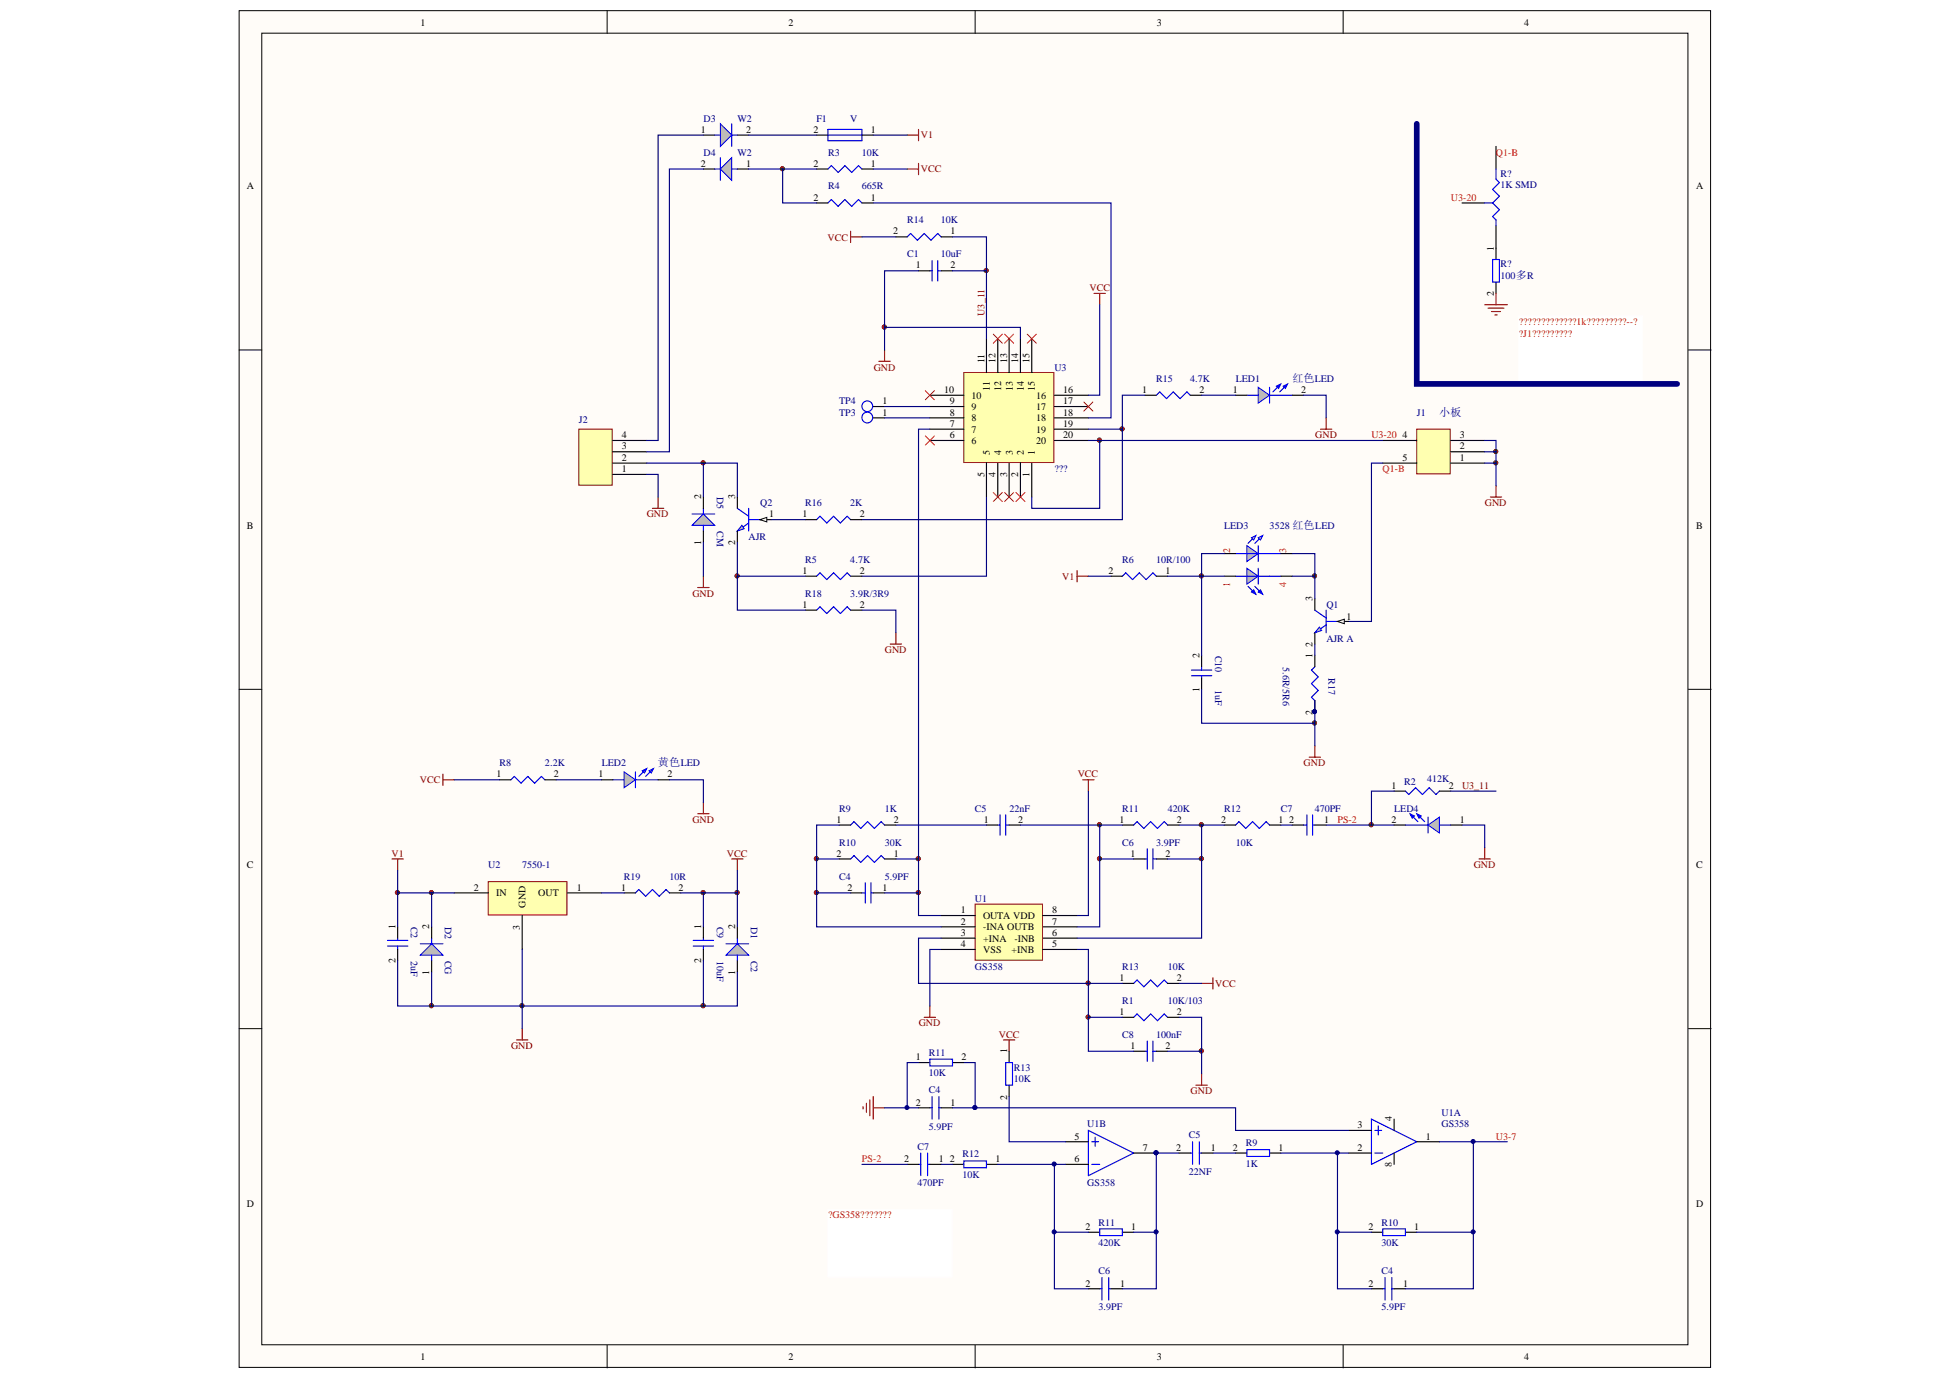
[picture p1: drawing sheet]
<svg xmlns="http://www.w3.org/2000/svg" width="297mm" height="210mm" viewBox="0 0 297 210" stroke-linecap="round" stroke-linejoin="round" font-family="sans-serif">
<g fill="#fffcf8" stroke="#000" stroke-width=".15">
<path d="M36.4 1.6h223.8v206.4h-223.8z"/>
<path d="M39.8 5h216.9v199.5h-216.9z"/>
</g>
<path d="M92.3 1.6v3.5M148.3 1.6v3.5M204.3 1.6v3.5M36.4 53.2h3.4M256.8 53.2h3.5M36.4 104.8h3.4M256.8 104.8h3.5M36.4 156.5h3.4M256.8 156.5h3.5M92.3 204.6v3.5M148.3 204.6v3.5M204.3 204.6v3.5" fill="none" stroke="#000" stroke-width=".15"/>
<g fill="#000080" stroke="#000080" stroke-width=".15">
<circle cx="60.4" cy="135.8" r=".31"/>
<circle cx="65.6" cy="153" r=".31"/>
<circle cx="65.6" cy="135.8" r=".31"/>
<circle cx="79.4" cy="153" r=".31"/>
<circle cx="106.9" cy="153" r=".31"/>
<circle cx="106.9" cy="135.8" r=".31"/>
<circle cx="106.9" cy="70.4" r=".3"/>
<circle cx="112.1" cy="135.8" r=".31"/>
<circle cx="112.1" cy="87.6" r=".3"/>
<circle cx="119" cy="25.7" r=".3"/>
<circle cx="124.2" cy="135.8" r=".31"/>
<circle cx="124.2" cy="130.6" r=".31"/>
<circle cx="134.5" cy="49.7" r=".31"/>
<circle cx="139.7" cy="135.8" r=".31"/>
<circle cx="139.7" cy="130.6" r=".31"/>
<circle cx="150" cy="41.1" r=".3"/>
<circle cx="165.5" cy="154.7" r=".3"/>
<circle cx="165.5" cy="149.5" r=".3"/>
<circle cx="167.2" cy="130.6" r=".31"/>
<circle cx="167.2" cy="125.4" r=".31"/>
<circle cx="167.2" cy="66.9" r=".31"/>
<circle cx="170.7" cy="65.2" r=".3"/>
<circle cx="182.7" cy="159.8" r=".31"/>
<circle cx="182.7" cy="130.6" r=".31"/>
<circle cx="182.7" cy="125.4" r=".31"/>
<circle cx="182.7" cy="87.6" r=".3"/>
<circle cx="199.9" cy="110" r=".3"/>
<circle cx="199.9" cy="87.6" r=".3"/>
<circle cx="208.5" cy="125.4" r=".31"/>
<circle cx="227.5" cy="70.4" r=".3"/>
<circle cx="227.5" cy="68.7" r=".3"/>
</g>
<g fill="#800000" stroke="#800000" stroke-width=".15">
<circle cx="134.5" cy="49.7" r=".31"/>
<circle cx="170.7" cy="65.2" r=".3"/>
<circle cx="227.5" cy="68.7" r=".3"/>
<circle cx="227.5" cy="70.4" r=".3"/>
<circle cx="165.5" cy="149.5" r=".3"/>
<circle cx="139.7" cy="130.6" r=".31"/>
<circle cx="139.7" cy="135.8" r=".31"/>
<circle cx="124.2" cy="130.6" r=".31"/>
<circle cx="124.2" cy="135.8" r=".31"/>
<circle cx="182.7" cy="130.6" r=".31"/>
<circle cx="182.7" cy="125.4" r=".31"/>
<circle cx="165.5" cy="154.7" r=".3"/>
<circle cx="182.7" cy="159.8" r=".31"/>
<circle cx="150" cy="41.1" r=".3"/>
<circle cx="79.4" cy="153" r=".31"/>
<circle cx="65.6" cy="153" r=".31"/>
<circle cx="106.9" cy="70.4" r=".3"/>
<circle cx="112.1" cy="87.6" r=".3"/>
<circle cx="167.2" cy="66.9" r=".31"/>
<circle cx="199.9" cy="110" r=".3"/>
<circle cx="199.9" cy="87.6" r=".3"/>
<circle cx="182.7" cy="87.6" r=".3"/>
<circle cx="119" cy="25.7" r=".3"/>
<circle cx="106.9" cy="153" r=".31"/>
<circle cx="208.5" cy="125.4" r=".31"/>
</g>
<path d="M138 36l.5-.5 1 1 1.1-1 1 1 1-1 .5 .5M200 92.8l1.7 1.2M201.7 95l-1.7 1.2M201.7 92.8v3.4M201.7 94.5h1.7" fill="none" stroke="#00f" stroke-width=".17"/>
<path d="M136.3 36h1.7M143.1 36h1.8" fill="none" stroke="#000" stroke-width=".17"/>
<path d="M200.7 95.4l.3 .5-1 .3z" fill="#c0c0c0"/>
<path d="M200.7 95.4l.3 .5-1 .3z" fill="none" stroke="#00f" stroke-width=".15"/>
<path d="M203.4 94.5h1.7" fill="none" stroke="#000" stroke-width=".17"/>
<path d="M203.4 94.5l1.1-.3v.7z" fill="#fffcf8"/>
<path d="M203.4 94.5l1.1-.3v.7z" fill="none" stroke="#000" stroke-width=".15"/>
<path d="M200 91.1v1.7M200 96.2v1.8M150 125.5h1.8M153.5 125.5h1.7" fill="none" stroke="#000" stroke-width=".17"/>
<path d="M151.8 125.5h.3M152.1 123.9v3.1M153 125.5h.5M153 123.9v3.1" fill="none" stroke="#00f" stroke-width=".17"/>
<path d="M109.6 25.7l1.7-1.7v3.4z" fill="#c0c0c0"/>
<path d="M109.6 25.7l1.7-1.7v3.4z" fill="none" stroke="#00f" stroke-width=".15"/>
<path d="M108.7 25.7h.9M109.6 24v3.4M111.3 25.7h.8" fill="none" stroke="#00f" stroke-width=".17"/>
<path d="M107 25.7h1.7M112.1 25.7h1.8" fill="none" stroke="#000" stroke-width=".17"/>
<path d="M105.3 79.9l1.7-1.7 1.7 1.7z" fill="#c0c0c0"/>
<path d="M105.3 79.9l1.7-1.7 1.7 1.7z" fill="none" stroke="#00f" stroke-width=".15"/>
<g fill="none" stroke="#00f" stroke-width=".17">
<path d="M105.3 78.2h3.4M107 77.3v.9M107 79.9v.9M124.2 79l.5-.5 1.1 1.1 1-1.1 1 1.1 1.1-1.1 .5 .5M181.2 101.9h3.1M181.2 102.8h3.1M182.8 101.4v.5M182.8 102.8v.3M129.4 130.7l.5-.6 1 1.1 1.1-1.1 1 1.1 1-1.1 .5 .6M58.9 143.9h3.1M58.9 143h3.1M60.5 142.7v.3"/>
<path d="M60.5 143.9v.5"/>
</g>
<path d="M107 75.6v1.7M122.5 79h1.7M129.4 79h1.7M107 80.8v1.7M182.8 99.7v1.7M182.8 103.1v1.7M127.6 130.7h1.8M134.5 130.7h1.8M60.5 141v1.7M60.5 144.4v1.7" fill="none" stroke="#000" stroke-width=".17"/>
<path d="M74.3 134.1h11.9v5.1h-11.9z" fill="#ffffb0" stroke="#800000" stroke-width=".15"/>
<path d="M124.2 30.9h1.7M131.1 30.9h1.7M69.1 135.8h5.2M79.4 139.3v5.1M86.3 135.8h5.2M170.7 125.5h1.7M177.6 125.5h1.7" fill="none" stroke="#000" stroke-width=".17"/>
<path d="M125.9 30.9l.5-.5 1.1 1 1-1 1 1 1.1-1 .5 .5M172.4 125.5l.5-.5 1.1 1 1-1 1 1 1.1-1 .5 .5" fill="none" stroke="#00f" stroke-width=".17"/>
<path d="M189.6 83l1.8 1.2-1.8 1.2z" fill="#c0c0c0"/>
<path d="M189.6 83l1.8 1.2-1.8 1.2z" fill="none" stroke="#00f" stroke-width=".15"/>
<path d="M190.9 81.6l-1.1 1.1M191.4 83v2.4M191.9 81.6l-1 1.1" fill="none" stroke="#00f" stroke-width=".17"/>
<path d="M191.4 81.8l.7-.4-.4 .7z" fill="#c0c0c0"/>
<path d="M191.4 81.8l.7-.4-.4 .7z" fill="none" stroke="#00f" stroke-width=".15"/>
<path d="M190.3 81.8l.7-.4-.3 .7z" fill="#c0c0c0"/>
<path d="M190.3 81.8l.7-.4-.3 .7z" fill="none" stroke="#00f" stroke-width=".15"/>
<path d="M189.6 86.4l1.8 1.2-1.8 1.2z" fill="#c0c0c0"/>
<path d="M189.6 86.4l1.8 1.2-1.8 1.2z" fill="none" stroke="#00f" stroke-width=".15"/>
<path d="M191.4 90.1l.3-.4 .4 .7z" fill="#c0c0c0"/>
<path d="M191.4 90.1l.3-.4 .4 .7z" fill="none" stroke="#00f" stroke-width=".15"/>
<path d="M190.3 90.1l.4-.4 .3 .7z" fill="#c0c0c0"/>
<path d="M190.3 90.1l.4-.4 .3 .7z" fill="none" stroke="#00f" stroke-width=".15"/>
<path d="M187.9 84.2h6.9M187.9 87.6h6.9M189.8 89.2l1.1 1M190.9 89.2l1 1M191.4 86.4v2.4M77.7 118.6l.5-.5 1.1 1 1-1 1 1 1.1-1 .5 .5" fill="none" stroke="#00f" stroke-width=".17"/>
<path d="M186.2 87.6h1.7M186.2 84.2h1.7M194.8 87.6h1.7M194.8 84.2h1.7M76 118.6h1.7M82.9 118.6h1.7" fill="none" stroke="#000" stroke-width=".17"/>
<path d="M88 65.3h5.1v8.5h-5.1z" fill="#ffffb0" stroke="#800000" stroke-width=".15"/>
<path d="M93.2 72.2h5.2M93.2 70.4h5.2M93.2 68.7h5.2M93.2 67h5.2M186.2 125.5h1.7M193.1 125.5h1.7M196.5 125.5h1.8M200 125.5h1.7" fill="none" stroke="#000" stroke-width=".17"/>
<path d="M187.9 125.5l.5-.5 1.1 1 1-1 1 1 1.1-1 .5 .5M198.3 125.5h.5M198.8 123.9v3.1M199.6 125.5h.4M199.6 123.9v3.1" fill="none" stroke="#00f" stroke-width=".17"/>
<path d="M215.5 65.3h5.1v6.8h-5.1z" fill="#ffffb0" stroke="#800000" stroke-width=".15"/>
<path d="M210.3 70.4h5.2M210.3 67h5.2M220.6 70.4h5.2M220.6 68.7h5.2M220.6 67h5.2" fill="none" stroke="#000" stroke-width=".17"/>
<path d="M93.2 118.6h1.7M96.6 117.4v2.4M96.6 118.6h3.5" fill="none" stroke="#00f" stroke-width=".17"/>
<path d="M94.9 117.4l1.7 1.2-1.7 1.2z" fill="#c0c0c0"/>
<path d="M94.9 117.4l1.7 1.2-1.7 1.2z" fill="none" stroke="#00f" stroke-width=".15"/>
<path d="M98.7 117.2l.7-.3-.3 .7z" fill="#c0c0c0"/>
<path d="M98.7 117.2l.7-.3-.3 .7z" fill="none" stroke="#00f" stroke-width=".15"/>
<path d="M97.7 117.2l.7-.3-.4 .7z" fill="#c0c0c0"/>
<path d="M97.7 117.2l.7-.3-.4 .7z" fill="none" stroke="#00f" stroke-width=".15"/>
<path d="M112.1 77.3l1.8 1.2M113.9 79.6l-1.8 1.2M113.9 77.3v3.5M113.9 79h1.7M98.2 117.1l-1 1M99.2 117.1l-1 1M96.6 135.8l.6-.5 1 1 1-1 1.1 1 1-1 .5 .5" fill="none" stroke="#00f" stroke-width=".17"/>
<path d="M91.5 118.6h1.7M100.1 118.6h1.7M94.9 135.8h1.7M101.8 135.8h1.7" fill="none" stroke="#000" stroke-width=".17"/>
<path d="M112.8 79.9l.4 .5-1.1 .4z" fill="#c0c0c0"/>
<path d="M112.8 79.9l.4 .5-1.1 .4z" fill="none" stroke="#00f" stroke-width=".15"/>
<path d="M115.6 79h1.7" fill="none" stroke="#000" stroke-width=".17"/>
<path d="M115.6 79l1-.3v.7z" fill="#fffcf8"/>
<path d="M115.6 79l1-.3v.7z" fill="none" stroke="#000" stroke-width=".15"/>
<g fill="none" stroke="#000" stroke-width=".17">
<path d="M139.7 41.2h1.7M143.1 41.2h1.8M112.1 75.6v1.7M112.1 80.8v1.7M122.5 92.8h1.7M129.4 92.8h1.7M172.4 130.7h1.7M175.9 130.7h1.7M212 120.3h1.8M218.9 120.3h1.7M107 141v1.7M107 144.4v1.7"/>
<path d="M170.7 149.6h1.7M177.6 149.6h1.7"/>
</g>
<g fill="none" stroke="#00f" stroke-width=".17">
<path d="M141.8 39.6v3.1M142.6 39.6v3.1M141.4 41.2h.4M142.6 41.2h.5M124.2 92.8l.5-.5 1.1 1 1-1 1 1 1.1-1 .5 .5M174.1 130.7h.4M174.5 129.1v3.1M175.4 130.7h.5M175.4 129.1v3.1M213.8 120.3l.5 .5 1-1 1 1 1.1-1 1 1 .5-.5M105.4 143.9h3.1M105.4 143h3.1"/>
<path d="M107 142.7v.3M107 143.9v.5M172.4 149.6l.5-.5 1.1 1 1-1 1 1 1.1-1 .5 .5"/>
</g>
<path d="M63.9 145.3l1.7-1.7 1.8 1.7z" fill="#c0c0c0"/>
<path d="M63.9 145.3l1.7-1.7 1.8 1.7z" fill="none" stroke="#00f" stroke-width=".15"/>
<g fill="none" stroke="#00f" stroke-width=".17">
<path d="M125.9 19.7h5.2v1.7h-5.2zM125.9 20.5h5.2M131.1 135.8h.5M131.6 134.3v3.1M132.5 135.8h.3M132.5 134.3v3.1M63.9 143.6h3.5M65.6 142.7v.9M65.6 145.3v.8"/>
<circle cx="131.9" cy="61.8" r=".82"/>
</g>
<path d="M124.2 20.5h1.7M131.1 20.5h1.7M132.8 61.8h1.7M129.4 135.8h1.7M132.8 135.8h1.7M65.6 141v1.7M65.6 146.1v1.8" fill="none" stroke="#000" stroke-width=".17"/>
<path d="M110.4 145.3l1.7-1.7 1.8 1.7z" fill="#c0c0c0"/>
<path d="M110.4 145.3l1.7-1.7 1.8 1.7z" fill="none" stroke="#00f" stroke-width=".15"/>
<g fill="none" stroke="#00f" stroke-width=".17">
<path d="M193.1 58.9v2.4M189.6 60.1h1.8M193.1 60.1h3.4M124.2 87.6l.5-.5 1.1 1.1 1-1.1 1 1.1 1.1-1.1 .5 .5M170.7 87.6l.5-.5 1.1 1.1 1-1.1 1 1.1 1.1-1.1 .5 .5M129.4 125.5l.5-.5 1 1 1.1-1 1 1 1-1 .5 .5M110.4 143.6h3.5M112.1 142.7v.9M112.1 145.3v.8M174.1 159.9h.4M174.5 158.4v3M175.4 159.9h.5"/>
<path d="M175.4 158.4v3"/>
<circle cx="131.9" cy="63.5" r=".82"/>
</g>
<path d="M132.8 63.6h1.7M122.5 87.6h1.7M129.4 87.6h1.7M169 87.6h1.7M175.9 87.6h1.7M127.6 125.5h1.8M134.5 125.5h1.8M112.1 141v1.7M112.1 146.1v1.8M172.4 159.9h1.7M175.9 159.9h1.7" fill="none" stroke="#000" stroke-width=".17"/>
<path d="M191.4 58.9l1.7 1.2-1.7 1.2z" fill="#c0c0c0"/>
<path d="M191.4 58.9l1.7 1.2-1.7 1.2z" fill="none" stroke="#00f" stroke-width=".15"/>
<path d="M195.2 58.7l.6-.3-.3 .7z" fill="#c0c0c0"/>
<path d="M195.2 58.7l.6-.3-.3 .7z" fill="none" stroke="#00f" stroke-width=".15"/>
<path d="M194.1 58.7l.7-.3-.3 .7z" fill="#c0c0c0"/>
<path d="M194.1 58.7l.7-.3-.3 .7z" fill="none" stroke="#00f" stroke-width=".15"/>
<path d="M194.6 58.6l-1 1M195.7 58.6l-1.1 1" fill="none" stroke="#00f" stroke-width=".17"/>
<path d="M187.9 60.1h1.7M196.5 60.1h1.8" fill="none" stroke="#000" stroke-width=".17"/>
<path d="M109.6 18.8l1.7 1.7-1.7 1.8z" fill="#c0c0c0"/>
<path d="M109.6 18.8l1.7 1.7-1.7 1.8z" fill="none" stroke="#00f" stroke-width=".15"/>
<path d="M111.3 18.8v3.5M108.7 20.5h.9M111.3 20.5h.8M125.9 25.7l.5-.5 1.1 1 1-1 1 1 1.1-1 .5 .5M175.9 60.1l.5-.5 1 1 1.1-1 1 1 1-1 .5 .5M200 101.4l-.5 .5 1 1.1-1 1 1 1-1 1.1 .5 .5M213.8 125.5h3.4M217.2 124.3v2.4M218.9 125.5h1.7M172.4 154.7l.5-.5 1.1 1.1 1-1.1 1 1.1 1.1-1.1 .5 .5" fill="none" stroke="#00f" stroke-width=".17"/>
<path d="M107 20.5h1.7M112.1 20.5h1.8M124.2 25.7h1.7M131.1 25.7h1.7M174.1 60.1h1.8M181 60.1h1.8M200 99.7v1.7M200 106.6v1.7M170.7 154.7h1.7M177.6 154.7h1.7" fill="none" stroke="#000" stroke-width=".17"/>
<circle cx="199.9" cy="108.2" r=".31" fill="#000080" stroke="#000080" stroke-width=".15"/>
<path d="M217.2 125.5l1.7-1.2v2.4z" fill="#c0c0c0"/>
<path d="M217.2 125.5l1.7-1.2v2.4z" fill="none" stroke="#00f" stroke-width=".15"/>
<path d="M214.4 123.8l.7 .3-.3 .4z" fill="#c0c0c0"/>
<path d="M214.4 123.8l.7 .3-.3 .4z" fill="none" stroke="#00f" stroke-width=".15"/>
<path d="M215.5 123.8l.7 .3-.4 .4z" fill="#c0c0c0"/>
<path d="M215.5 123.8l.7 .3-.4 .4z" fill="none" stroke="#00f" stroke-width=".15"/>
<path d="M214.6 123.9l1.1 1.1M215.7 123.9l1 1.1" fill="none" stroke="#00f" stroke-width=".17"/>
<path d="M212 125.5h1.8M220.6 125.5h1.8" fill="none" stroke="#000" stroke-width=".17"/>
<g fill="none" stroke="#800000" stroke-width=".17">
<path d="M139.7 19.7v1.7M129.4 35.2v1.7M129.4 36h1.7M138 20.5h1.7M138 25.7h1.7M139.7 24.8v1.8M133.7 55h1.7M134.5 53.2v1.8M166.4 44.6h1.7M167.3 44.6v1.8M99.2 77.3h1.8M100.1 75.6v1.7"/>
<path d="M200.8 65.3h1.8M201.7 63.6v1.7M226.7 75.6h1.7M227.5 73.9v1.7M106.1 89.4h1.7M107 87.6v1.8M135.4 98h1.7M136.3 96.2v1.8M163.8 86.8v1.7M163.8 87.6h1.7M67.4 118.6h1.7M67.4 117.8v1.7"/>
<path d="M164.7 118.6h1.7M165.5 118.6v1.7M199.1 115.2h1.7M200 113.4v1.8M59.6 130.7h1.7M60.5 130.7v1.7M106.1 123.8h1.7M107 122.1v1.7M111.3 130.7h1.7M112.1 130.7v1.7M225 130.7h1.7M225.8 128.9v1.8"/>
<path d="M78.6 158.2h1.7M79.4 156.5v1.7M140.6 154.7h1.7M141.4 153v1.7M182.8 149.6h1.7M184.5 148.7v1.7M181.9 165.1h1.7M182.8 163.3v1.8"/>
</g>
<path d="M146.6 56.7h13.7v13.7h-13.7z" fill="#ffffb0" stroke="#800000" stroke-width=".15"/>
<g fill="none" stroke="#000" stroke-width=".17">
<path d="M150 51.5v5.2M151.8 51.5v5.2M153.5 51.5v5.2M155.2 51.5v5.2M156.9 51.5v5.2M141.4 67h5.2M141.4 65.3h5.2M141.4 63.6h5.2M141.4 61.8h5.2M141.4 60.1h5.2M150 70.4v5.2M151.8 70.4v5.2"/>
<path d="M153.5 70.4v5.2M155.2 70.4v5.2M156.9 70.4v5.2M160.4 67h5.1M160.4 65.3h5.1M160.4 63.6h5.1M160.4 61.8h5.1M160.4 60.1h5.1"/>
</g>
<g fill="none" stroke="#f00" stroke-width=".15">
<path d="M140.7 59.4l1.4 1.4M142.1 59.4l-1.4 1.4M151.1 50.8l1.3 1.4M152.4 50.8l-1.3 1.4M152.8 50.8l1.4 1.4M154.2 50.8l-1.4 1.4M156.2 50.8l1.4 1.4M157.6 50.8l-1.4 1.4M140.7 66.3l1.4 1.4M142.1 66.3l-1.4 1.4M151.1 74.9l1.3 1.4M152.4 74.9l-1.3 1.4"/>
<path d="M152.8 74.9l1.4 1.4M154.2 74.9l-1.4 1.4M154.5 74.9l1.4 1.4M155.9 74.9l-1.4 1.4M164.8 61.1l1.4 1.4M166.2 61.1l-1.4 1.4"/>
</g>
<g fill="#800000" stroke="#800000" stroke-width=".15">
<circle cx="60.4" cy="135.8" r=".31"/>
<circle cx="65.6" cy="135.8" r=".31"/>
<circle cx="106.9" cy="135.8" r=".31"/>
<circle cx="112.1" cy="135.8" r=".31"/>
</g>
<path d="M148.3 137.5h10.3v8.6h-10.3z" fill="#ffffb0" stroke="#800000" stroke-width=".15"/>
<g fill="none" stroke="#000" stroke-width=".17">
<path d="M222.4 30.9h3.4M227.5 22.3v3.4M227.5 34.3v5.2M227.5 42.9v1.7M143.1 139.3h5.2M158.6 139.3h5.2M143.1 141h5.2M143.1 142.7h5.2M143.1 144.4h5.2M153.5 159.9v1.7M158.6 141h5.2M158.6 142.7h5.2"/>
<path d="M158.6 144.4h5.2M138 177.1h1.7M139.7 168.5h1.7M139.7 161.6h1.7M141.4 177.1h1.7M143.1 168.5h1.8M144.9 177.1h1.7M144.9 161.6h1.7M150 177.1h1.8M153.5 165.1v1.7M162.1 173.7h3.4M162.1 177.1h3.4"/>
<path d="M172.4 175.4h3.5M179.3 175.4h1.7M182.8 175.4h1.7M187.9 175.4h1.7M193.1 175.4h1.7M205.1 175.4h3.5M205.1 171.9h3.5M212 170.2v1.7M212 175.4v1.7M215.5 173.7h3.4M165.5 187.4h1.8M165.5 196h1.8"/>
<path d="M169 196h1.7M170.7 187.4h1.7M208.6 187.4h1.7M208.6 196h1.7M212 196h1.8M213.8 187.4h1.7"/>
</g>
<g fill="#800000" stroke="#800000" stroke-width=".15">
<circle cx="167.2" cy="130.6" r=".31"/>
<circle cx="167.2" cy="125.4" r=".31"/>
</g>
<g fill="none" stroke="#00f" stroke-width=".17">
<path d="M225.8 30.9h1.2M227 39.5h1v3.4h-1zM227 30.9l1 1-1 1 .5 .6v.8M227.5 25.7v1.6l.5 .5-1 1 1 1-1 1.1M139.7 177.1h.3M140 175.4v3.4M141.1 177.1h.3M141.1 175.4v3.4M141.4 161.1h3.5v1h-3.5zM141.4 168.5h.4M141.8 166.8v3.4M142.8 166.8v3.4"/>
<path d="M142.8 168.5h.3M146.6 176.6h3.4v1h-3.4zM153 161.6h1v3.5h-1zM165.5 171.9l6.9 3.5-6.9 3.4zM166.1 177.1h1.2M166.1 173.7h1M166.6 173v1.4M181 175.4h.4M181.4 173.7v3.4M182.4 175.4h.4M182.4 173.7v3.4M189.6 174.9h3.5v1h-3.5z"/>
<path d="M208.6 170.2l6.9 3.5-6.9 3.4zM209.1 175.4h1.2M209.1 171.9h1M209.6 171.3v1.3M167.3 186.9h3.4v1h-3.4zM167.3 196h.3M167.6 194.3v3.4M168.6 194.3v3.4M168.6 196h.4M210.3 186.9h3.5v1h-3.5zM210.3 196h.4M210.7 194.3v3.4"/>
<path d="M211.7 196h.3M211.7 194.3v3.4"/>
</g>
<path d="M225.8 46.4h3.5M226.3 46.9h2.4M226.8 47.4h1.4M227.4 47.9h.3M227.5 44.6v1.8M152.6 158.2h1.7M153.5 158.2v1.7M131.3 168.3v.4M131.8 167.8v1.4M132.3 167.3v2.4M132.8 166.8v3.4M132.8 168.5h1.7" fill="none" stroke="#800000" stroke-width=".17"/>
<g fill="#fff" stroke="#fff" stroke-width=".15">
<path d="M231 48.1h18.8v10.2h-18.8z"/>
<path d="M125.9 184h18.9v10.2h-18.9z"/>
</g>
<g fill="#000080" stroke="#000080" stroke-width=".15">
<circle cx="175.8" cy="175.3" r=".3"/>
<circle cx="175.8" cy="187.4" r=".31"/>
<circle cx="148.3" cy="168.5" r=".3"/>
<circle cx="137.9" cy="168.5" r=".3"/>
<circle cx="160.3" cy="187.4" r=".31"/>
<circle cx="160.3" cy="177.1" r=".31"/>
<circle cx="203.4" cy="175.3" r=".3"/>
<circle cx="203.4" cy="187.4" r=".31"/>
<circle cx="224" cy="187.4" r=".31"/>
<circle cx="224" cy="173.6" r=".3"/>
</g>
<g fill="none" stroke="#000080" stroke-width=".17">
<path d="M107 25.7h-5.2v43h-3.4M107 20.5h-6.9v46.5h-1.7M113.9 20.5h10.3M113.9 25.7h10.3M119 25.7v5.2h5.2M131.1 36h5.2M132.8 30.9h36.2v32.7h-3.5M132.8 20.5h5.2M132.8 25.7h5.2M144.9 36h5.1v15.5M134.5 49.8h20.7v1.7M139.7 41.2h-5.2v12"/>
<path d="M144.9 41.2h5.1M167.3 46.4v13.7h-1.8M98.4 72.2h1.7v3.4M98.4 70.4h13.7v5.2M107 70.4v5.2M117.3 79h5.2M134.5 61.8h6.9M134.5 63.6h6.9M141.4 65.3h-1.7v74h3.4M150 75.6v12h-18.9M165.5 65.3h5.2M165.5 67h44.8"/>
<path d="M167.3 67v10.3h-10.4v-1.7M174.1 60.1h-3.4v18.9h-39.6M182.8 60.1h5.1M198.3 60.1h3.4v3.5M210.3 70.4h-1.7v24.1h-3.5M225.8 67h1.7v6.9M225.8 70.4h1.7M225.8 68.7h1.7M107 82.5v5.1M112.1 82.5v10.3h10.4M112.1 87.6h10.4M131.1 92.8h5.2v3.4"/>
<path d="M165.5 87.6h3.5M177.6 87.6h8.6M186.2 84.2h-3.4v15.5M196.5 84.2h3.5v6.9M196.5 87.6h3.5M200 98v1.7M69.1 118.6h6.9M84.6 118.6h6.9M101.8 118.6h5.2v3.5M182.8 104.8v5.2h17.2M200 106.6v6.8M60.5 135.8h8.6"/>
<path d="M60.5 132.4v8.6M65.6 135.8v5.2M91.5 135.8h3.4M103.5 135.8h8.6M107 135.8v5.2M112.1 132.4v8.6M124.2 130.7h3.4M124.2 135.8h5.2M127.6 125.5h-3.4v15.5h18.9M134.5 135.8h5.2M136.3 130.7h3.4M136.3 125.5h13.7"/>
<path d="M155.2 125.5h15.5M165.5 120.3v19h-1.7M167.3 125.5v15.5h-3.5M167.3 130.7h5.1M177.6 130.7h5.2M179.3 125.5h6.9M182.8 125.5v17.2h-19M194.8 125.5h1.7M201.7 125.5h10.3M212 120.3h-3.4v5.2M220.6 120.3h6.9M222.4 125.5h3.4v3.4"/>
<path d="M60.5 146.1v6.9h51.6v-5.1M65.6 147.9v5.1M79.4 144.4v12.1M107 146.1v6.9M143.1 144.4h-1.7v8.6M143.1 142.7h-3.4v6.9h31M163.8 144.4h1.7v15.5h6.9M165.5 154.7h5.2M177.6 159.9h5.2M179.3 154.7h3.5v8.6M179.3 149.6h3.5M131.1 177.1h6.9"/>
<path d="M134.5 168.5h5.2M139.7 161.6h-1.7v6.9M143.1 177.1h1.8M144.9 168.5h43v3.4h17.2M146.6 161.6h1.7v6.9M151.8 177.1h10.3M153.5 166.8v6.9h8.6M160.4 177.1v18.9h5.1M179.3 175.4h-3.4v20.6h-5.2M184.5 175.4h3.4M194.8 175.4h10.3M203.4 175.4v20.6h5.2"/>
<path d="M218.9 173.7h10.4M224.1 173.7v22.3h-10.3M160.4 187.4h5.1M172.4 187.4h3.5M203.4 187.4h5.2M215.5 187.4h8.6"/>
</g>
<path d="M215.5 18.8v39.6h39.6" fill="none" stroke="#000080" stroke-width=".86"/>
<g font-size="1.7" fill="#000080">
<text x="196.6" y="58.1">红色LED</text>
<text x="218.9" y="63.2">小板</text>
<text x="100.1" y="116.5">黄色LED</text>
</g>
<g font-size="1.5">
<text x="63.9" y="3.9">1</text>
<text x="119.9" y="3.9">2</text>
<text x="175.9" y="3.9">3</text>
<text x="231.8" y="3.9">4</text>
<text x="106.6" y="20.2">1</text>
<text x="113.5" y="20.2">2</text>
<text x="123.7" y="20.2">2</text>
<text x="132.5" y="20.2">1</text>
<text x="37.6" y="28.8">A</text>
<text x="106.6" y="25.4">2</text>
<text x="113.5" y="25.4">1</text>
<text x="123.7" y="25.4">2</text>
<text x="132.5" y="25.4">1</text>
<text x="258" y="28.8">A</text>
<text x="123.7" y="30.5">2</text>
<text x="132.5" y="30.5">1</text>
<text x="135.8" y="35.7">2</text>
<text x="144.6" y="35.7">1</text>
<text x="139.3" y="40.8">1</text>
<text x="144.6" y="40.8">2</text>
<text x="227.2" y="38.1" transform="rotate(-90 227.2 38.1)">1</text>
<text x="227.2" y="45" transform="rotate(-90 227.2 45)">2</text>
<text x="143.6" y="59.7">10</text>
<text x="149.7" y="55.3" transform="rotate(-90 149.7 55.3)">11</text>
<text x="150.6" y="59.4" transform="rotate(-90 150.6 59.4)">11</text>
<text x="151.4" y="55.3" transform="rotate(-90 151.4 55.3)">12</text>
<text x="152.2" y="59.4" transform="rotate(-90 152.2 59.4)">12</text>
<text x="153.2" y="55.3" transform="rotate(-90 153.2 55.3)">13</text>
<text x="154" y="59.4" transform="rotate(-90 154 59.4)">13</text>
<text x="154.9" y="55.3" transform="rotate(-90 154.9 55.3)">14</text>
<text x="155.7" y="59.4" transform="rotate(-90 155.7 59.4)">14</text>
<text x="156.6" y="55.3" transform="rotate(-90 156.6 55.3)">15</text>
<text x="157.4" y="59.4" transform="rotate(-90 157.4 59.4)">15</text>
<text x="161.7" y="59.7">16</text>
<text x="173.7" y="59.7">1</text>
<text x="182.4" y="59.7">2</text>
<text x="187.5" y="59.7">1</text>
<text x="197.9" y="59.7">2</text>
<text x="134.2" y="61.5">1</text>
<text x="134.2" y="63.2">1</text>
<text x="144.5" y="64.9">7</text>
<text x="144.5" y="63.2">8</text>
<text x="144.5" y="61.5">9</text>
<text x="147.8" y="65.8">7</text>
<text x="147.8" y="64.1">8</text>
<text x="147.8" y="62.4">9</text>
<text x="147.8" y="60.7">10</text>
<text x="157.6" y="60.7">16</text>
<text x="157.6" y="62.4">17</text>
<text x="157.6" y="64.1">18</text>
<text x="157.6" y="65.8">19</text>
<text x="161.7" y="61.5">17</text>
<text x="161.7" y="63.2">18</text>
<text x="161.7" y="64.9">19</text>
<text x="94.6" y="71.8">1</text>
<text x="94.6" y="70.1">2</text>
<text x="94.6" y="68.4">3</text>
<text x="94.6" y="66.7">4</text>
<text x="144.5" y="66.7">6</text>
<text x="147.8" y="67.5">6</text>
<text x="150.6" y="69.2" transform="rotate(-90 150.6 69.2)">5</text>
<text x="152.2" y="69.2" transform="rotate(-90 152.2 69.2)">4</text>
<text x="154" y="69.2" transform="rotate(-90 154 69.2)">3</text>
<text x="155.7" y="69.2" transform="rotate(-90 155.7 69.2)">2</text>
<text x="157.4" y="69.2" transform="rotate(-90 157.4 69.2)">1</text>
<text x="157.6" y="67.5">20</text>
<text x="161.7" y="66.7">20</text>
<text x="213.3" y="66.7">4</text>
<text x="213.3" y="70.1">5</text>
<text x="222" y="70.1">1</text>
<text x="222" y="68.4">2</text>
<text x="222" y="66.7">3</text>
<text x="106.7" y="76" transform="rotate(-90 106.7 76)">2</text>
<text x="111.8" y="76" transform="rotate(-90 111.8 76)">3</text>
<text x="149.7" y="72.6" transform="rotate(-90 149.7 72.6)">5</text>
<text x="151.4" y="72.6" transform="rotate(-90 151.4 72.6)">4</text>
<text x="153.2" y="72.6" transform="rotate(-90 153.2 72.6)">3</text>
<text x="154.9" y="72.6" transform="rotate(-90 154.9 72.6)">2</text>
<text x="156.6" y="72.6" transform="rotate(-90 156.6 72.6)">1</text>
<text x="37.6" y="80.5">B</text>
<text x="106.7" y="82.9" transform="rotate(-90 106.7 82.9)">1</text>
<text x="111.8" y="82.9" transform="rotate(-90 111.8 82.9)">2</text>
<text x="117" y="78.7">1</text>
<text x="122.1" y="78.7">1</text>
<text x="130.8" y="78.7">2</text>
<text x="258" y="80.5">B</text>
<text x="122.1" y="87.3">1</text>
<text x="130.8" y="87.3">2</text>
<text x="168.6" y="87.3">2</text>
<text x="177.3" y="87.3">1</text>
<text x="122.1" y="92.5">1</text>
<text x="130.8" y="92.5">2</text>
<text x="199.6" y="91.4" transform="rotate(-90 199.6 91.4)">3</text>
<text x="204.8" y="94.2">1</text>
<text x="182.4" y="100.1" transform="rotate(-90 182.4 100.1)">2</text>
<text x="199.6" y="100.1" transform="rotate(-90 199.6 100.1)">1</text>
<text x="199.6" y="98.4" transform="rotate(-90 199.6 98.4)">2</text>
<text x="182.4" y="105.3" transform="rotate(-90 182.4 105.3)">1</text>
<text x="199.6" y="108.7" transform="rotate(-90 199.6 108.7)">2</text>
<text x="75.5" y="118.2">1</text>
<text x="84.2" y="118.2">2</text>
<text x="91" y="118.2">1</text>
<text x="101.5" y="118.2">2</text>
<text x="127.2" y="125.2">1</text>
<text x="135.9" y="125.2">2</text>
<text x="149.6" y="125.2">1</text>
<text x="154.9" y="125.2">2</text>
<text x="170.3" y="125.2">1</text>
<text x="179" y="125.2">2</text>
<text x="185.7" y="125.2">2</text>
<text x="194.5" y="125.2">1</text>
<text x="196.1" y="125.2">2</text>
<text x="201.4" y="125.2">1</text>
<text x="211.6" y="120">1</text>
<text x="211.6" y="125.2">2</text>
<text x="220.3" y="120">2</text>
<text x="222" y="125.2">1</text>
<text x="127.2" y="130.3">2</text>
<text x="135.9" y="130.3">1</text>
<text x="172" y="130.3">1</text>
<text x="177.3" y="130.3">2</text>
<text x="37.6" y="132">C</text>
<text x="72.1" y="135.5">2</text>
<text x="75.4" y="136.3">IN</text>
<text x="81.9" y="136.3">OUT</text>
<text x="87.7" y="135.5">1</text>
<text x="94.5" y="135.5">1</text>
<text x="103.2" y="135.5">2</text>
<text x="128.9" y="135.5">2</text>
<text x="134.2" y="135.5">1</text>
<text x="258" y="132">C</text>
<text x="60.1" y="141.3" transform="rotate(-90 60.1 141.3)">1</text>
<text x="65.3" y="141.3" transform="rotate(-90 65.3 141.3)">2</text>
<text x="79.1" y="141.4" transform="rotate(-90 79.1 141.4)">3</text>
<text x="79.9" y="138.1" transform="rotate(-90 79.9 138.1)">GND</text>
<text x="106.7" y="141.3" transform="rotate(-90 106.7 141.3)">1</text>
<text x="111.8" y="141.3" transform="rotate(-90 111.8 141.3)">2</text>
<text x="146.2" y="138.9">1</text>
<text x="146.2" y="140.6">2</text>
<text x="146.2" y="142.3">3</text>
<text x="149.5" y="139.8">OUTA VDD</text>
<text x="149.5" y="141.5">-INA OUTB</text>
<text x="149.5" y="143.2">+INA</text>
<text x="154.3" y="143.2">-INB</text>
<text x="160" y="142.3">6</text>
<text x="160" y="140.6">7</text>
<text x="160" y="138.9">8</text>
<text x="60.1" y="146.5" transform="rotate(-90 60.1 146.5)">2</text>
<text x="65.3" y="148.3" transform="rotate(-90 65.3 148.3)">1</text>
<text x="106.7" y="146.5" transform="rotate(-90 106.7 146.5)">2</text>
<text x="111.8" y="148.3" transform="rotate(-90 111.8 148.3)">1</text>
<text x="146.2" y="144.1">4</text>
<text x="149.5" y="144.9">VSS</text>
<text x="153.9" y="144.9">+INB</text>
<text x="160" y="144.1">5</text>
<text x="170.3" y="149.2">1</text>
<text x="179" y="149.2">2</text>
<text x="170.3" y="154.4">1</text>
<text x="179" y="154.4">2</text>
<text x="139.3" y="161.3">1</text>
<text x="146.2" y="161.3">2</text>
<text x="153.2" y="160.2" transform="rotate(-90 153.2 160.2)">1</text>
<text x="172" y="159.6">1</text>
<text x="177.3" y="159.6">2</text>
<text x="153.2" y="167.3" transform="rotate(-90 153.2 167.3)">2</text>
<text x="139.3" y="168.2">2</text>
<text x="144.6" y="168.2">1</text>
<text x="163.4" y="173.3">5</text>
<text x="206.5" y="171.6">3</text>
<text x="211.7" y="170.5" transform="rotate(-90 211.7 170.5)">4</text>
<text x="216.9" y="173.3">1</text>
<text x="137.5" y="176.8">2</text>
<text x="142.8" y="176.8">1</text>
<text x="144.5" y="176.8">2</text>
<text x="151.4" y="176.8">1</text>
<text x="163.4" y="176.8">6</text>
<text x="173.8" y="175">7</text>
<text x="178.9" y="175">2</text>
<text x="184.1" y="175">1</text>
<text x="187.5" y="175">2</text>
<text x="194.5" y="175">1</text>
<text x="206.5" y="175">2</text>
<text x="211.7" y="177.6" transform="rotate(-90 211.7 177.6)">8</text>
<text x="37.6" y="183.6">D</text>
<text x="258" y="183.6">D</text>
<text x="165.1" y="187.1">2</text>
<text x="172" y="187.1">1</text>
<text x="208.2" y="187.1">2</text>
<text x="215.1" y="187.1">1</text>
<text x="165.1" y="195.7">2</text>
<text x="170.3" y="195.7">1</text>
<text x="208.2" y="195.7">2</text>
<text x="213.4" y="195.7">1</text>
<text x="63.9" y="206.9">1</text>
<text x="119.9" y="206.9">2</text>
<text x="175.9" y="206.9">3</text>
<text x="231.8" y="206.9">4</text>
</g>
<g font-size="1.5" fill="#000080">
<text x="107" y="23.7">D4</text>
<text x="107" y="18.5">D3</text>
<text x="112.2" y="23.7">W2</text>
<text x="112.2" y="18.5">W2</text>
<text x="124.2" y="18.5">F1</text>
<text x="125.9" y="23.7">R3</text>
<text x="129.3" y="18.5">V</text>
<text x="131.1" y="23.7">10K</text>
<text x="125.9" y="28.8">R4</text>
<text x="131.1" y="28.8">665R</text>
<text x="228.2" y="28.6">1K SMD</text>
<text x="228.2" y="27">R?</text>
<text x="138" y="34">R14</text>
<text x="143.1" y="34">10K</text>
<text x="138" y="39.1">C1</text>
<text x="143.1" y="39.1">10uF</text>
<text x="228.2" y="40.6">R?</text>
<text x="228.2" y="42.4">100多R</text>
<text x="160.4" y="56.4">U3</text>
<text x="175.8" y="58.1">R15</text>
<text x="181" y="58.1">4.7K</text>
<text x="187.9" y="58.1">LED1</text>
<text x="88.1" y="64.4">J2</text>
<text x="127.6" y="61.5">TP4</text>
<text x="127.6" y="63.2">TP3</text>
<text x="215.5" y="63.2">J1</text>
<text x="160.4" y="71.8">???</text>
<text x="109" y="75.6" transform="rotate(90 109 75.6)">D5</text>
<text x="115.6" y="77">Q2</text>
<text x="122.5" y="77">R16</text>
<text x="129.3" y="77">2K</text>
<text x="109" y="80.8" transform="rotate(90 109 80.8)">CM</text>
<text x="113.8" y="82.1">AJR</text>
<text x="186.2" y="80.5">LED3</text>
<text x="193.1" y="80.5">3528 红色LED</text>
<text x="122.5" y="85.6">R5</text>
<text x="129.3" y="85.6">4.7K</text>
<text x="170.7" y="85.6">R6</text>
<text x="175.8" y="85.6">10R/100</text>
<text x="122.5" y="90.8">R18</text>
<text x="129.3" y="90.8">3.9R/3R9</text>
<text x="201.7" y="92.5">Q1</text>
<text x="184.8" y="99.7" transform="rotate(90 184.8 99.7)">C10</text>
<text x="195.1" y="101.4" transform="rotate(90 195.1 101.4)">5.6R/5R6</text>
<text x="201.7" y="97.6">AJR A</text>
<text x="184.8" y="104.9" transform="rotate(90 184.8 104.9)">1uF</text>
<text x="202.1" y="103.1" transform="rotate(90 202.1 103.1)">R17</text>
<text x="76" y="116.5">R8</text>
<text x="82.9" y="116.5">2.2K</text>
<text x="91.5" y="116.5">LED2</text>
<text x="213.6" y="119.3">R2</text>
<text x="217" y="119">412K</text>
<text x="127.6" y="123.5">R9</text>
<text x="134.6" y="123.5">1K</text>
<text x="148.3" y="123.5">C5</text>
<text x="153.5" y="123.5">22nF</text>
<text x="170.7" y="123.5">R11</text>
<text x="177.6" y="123.5">420K</text>
<text x="186.2" y="123.5">R12</text>
<text x="194.8" y="123.5">C7</text>
<text x="200" y="123.5">470PF</text>
<text x="212" y="123.5">LED4</text>
<text x="127.6" y="128.6">R10</text>
<text x="134.6" y="128.6">30K</text>
<text x="170.7" y="128.6">C6</text>
<text x="175.8" y="128.6">3.9PF</text>
<text x="187.9" y="128.6">10K</text>
<text x="74.3" y="132">U2</text>
<text x="79.4" y="132">7550-1</text>
<text x="94.9" y="133.8">R19</text>
<text x="101.8" y="133.8">10R</text>
<text x="127.6" y="133.8">C4</text>
<text x="134.6" y="133.8">5.9PF</text>
<text x="148.3" y="137.2">U1</text>
<text x="62.5" y="141" transform="rotate(90 62.5 141)">C2</text>
<text x="67.7" y="141" transform="rotate(90 67.7 141)">D2</text>
<text x="109" y="141" transform="rotate(90 109 141)">C9</text>
<text x="114.2" y="141" transform="rotate(90 114.2 141)">D1</text>
<text x="62.5" y="146.1" transform="rotate(90 62.5 146.1)">2uF</text>
<text x="67.7" y="146.1" transform="rotate(90 67.7 146.1)">CG</text>
<text x="109" y="146.1" transform="rotate(90 109 146.1)">10uF</text>
<text x="114.2" y="146.1" transform="rotate(90 114.2 146.1)">C2</text>
<text x="148.3" y="147.6">GS358</text>
<text x="170.7" y="147.6">R13</text>
<text x="177.6" y="147.6">10K</text>
<text x="170.7" y="152.7">R1</text>
<text x="177.6" y="152.7">10K/103</text>
<text x="141.3" y="160.6">R11</text>
<text x="170.7" y="157.9">C8</text>
<text x="175.8" y="157.9">100nF</text>
<text x="141.3" y="166.2">C4</text>
<text x="141.3" y="163.7">10K</text>
<text x="154.2" y="162.9">R13</text>
<text x="154.2" y="164.5">10K</text>
<text x="141.3" y="171.8">5.9PF</text>
<text x="165.4" y="171.5">U1B</text>
<text x="180.8" y="173.2">C5</text>
<text x="219.2" y="169.7">U1A</text>
<text x="219.2" y="171.5">GS358</text>
<text x="139.6" y="174.9">C7</text>
<text x="146.4" y="176">R12</text>
<text x="146.4" y="179.2">10K</text>
<text x="180.8" y="178.7">22NF</text>
<text x="189.5" y="174.4">R9</text>
<text x="189.5" y="177.5">1K</text>
<text x="139.6" y="180.4">470PF</text>
<text x="165.4" y="180.4">GS358</text>
<text x="167.1" y="186.4">R11</text>
<text x="167.1" y="189.5">420K</text>
<text x="210.1" y="186.4">R10</text>
<text x="210.1" y="189.5">30K</text>
<text x="167.1" y="193.8">C6</text>
<text x="210.1" y="193.8">C4</text>
<text x="167.1" y="199.3">3.9PF</text>
<text x="210.1" y="199.3">5.9PF</text>
</g>
<g font-size="1.5" fill="#800000">
<text x="140.1" y="21">V1</text>
<text x="140.1" y="26.2">VCC</text>
<text x="125.9" y="36.6">VCC</text>
<text x="165.7" y="44.3">VCC</text>
<text x="149.7" y="48.1" transform="rotate(-90 149.7 48.1)">U3_11</text>
<text x="132.9" y="56.4">GND</text>
<text x="200" y="66.7">GND</text>
<text x="225.8" y="77">GND</text>
<text x="98.4" y="78.7">GND</text>
<text x="161.6" y="88.1">V1</text>
<text x="105.3" y="90.8">GND</text>
<text x="134.6" y="99.4">GND</text>
<text x="63.9" y="119.2">VCC</text>
<text x="163.9" y="118.2">VCC</text>
<text x="198.3" y="116.5">GND</text>
<text x="105.3" y="125.2">GND</text>
<text x="222.4" y="120">U3_11</text>
<text x="59.5" y="130.3">V1</text>
<text x="110.5" y="130.3">VCC</text>
<text x="224.1" y="132">GND</text>
<text x="184.8" y="150.1">VCC</text>
<text x="77.7" y="159.6">GND</text>
<text x="139.7" y="156.1">GND</text>
<text x="151.9" y="157.9">VCC</text>
<text x="181.1" y="166.4">GND</text>
</g>
<g font-size="1.5" fill="#f00">
<text x="227.5" y="23.7">Q1-B</text>
<text x="220.7" y="30.5">U3-20</text>
<text x="231" y="49.4">?????????????1k?????????--?</text>
<text x="231" y="51.2">?J1?????????</text>
<text x="208.6" y="66.7">U3-20</text>
<text x="210.3" y="71.8">Q1-B</text>
<text x="187.1" y="89.3" transform="rotate(-90 187.1 89.3)">1</text>
<text x="187.1" y="84.2" transform="rotate(-90 187.1 84.2)">2</text>
<text x="195.6" y="89.3" transform="rotate(-90 195.6 89.3)">4</text>
<text x="195.6" y="84.2" transform="rotate(-90 195.6 84.2)">3</text>
<text x="203.4" y="125.2">PS-2</text>
<text x="227.5" y="173.3">U3-7</text>
<text x="131.1" y="176.8">PS-2</text>
<text x="125.9" y="185.3">?GS358???????</text>
</g>
</svg>
